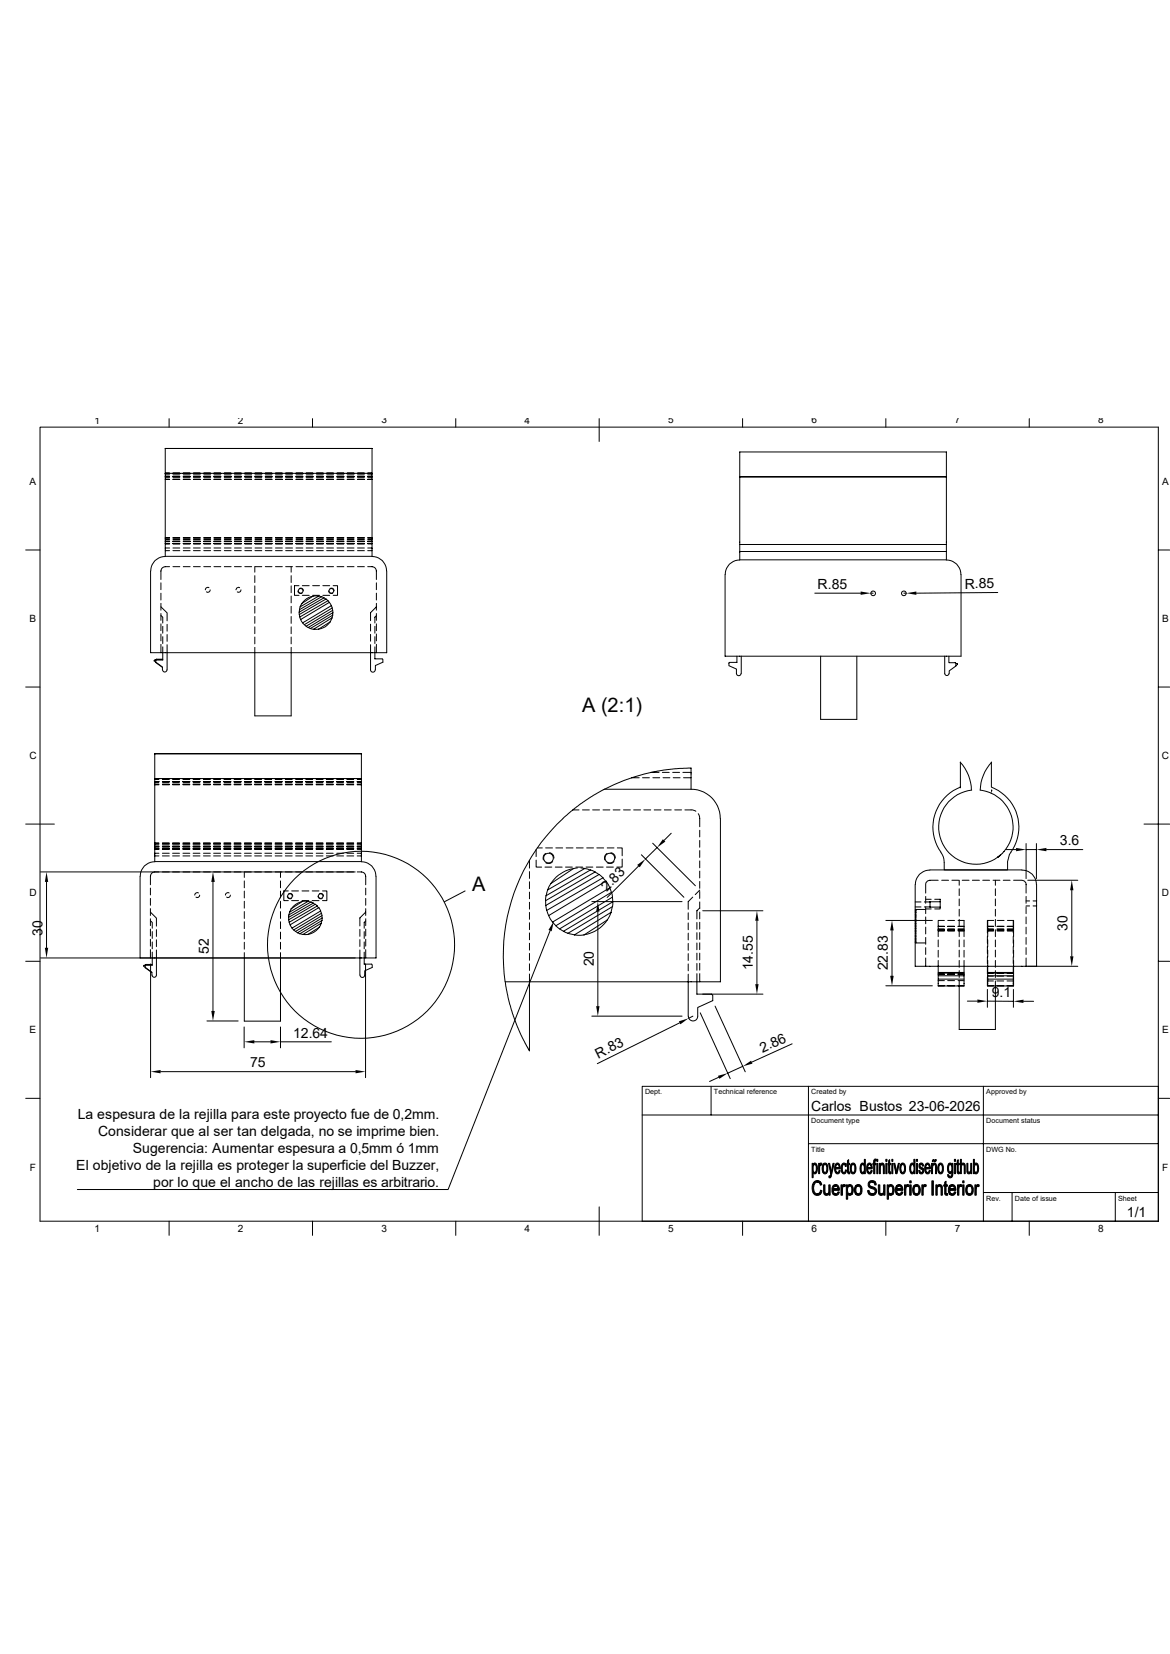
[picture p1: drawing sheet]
<svg xmlns="http://www.w3.org/2000/svg" width="297mm" height="420mm" viewBox="0 0 297 420" stroke-linecap="round" stroke-linejoin="round" font-family="sans-serif">
<g fill="none" stroke="#000" stroke-width=".25">
<path d="M10.2 108.5h283.8v201.6h-283.8zM42.9 106.3v2.2M79.3 106.3v2.2M94.4 113.9v6.3M94.5 113.9h-52.5v6.3M115.7 106.3v2.2M152.1 106.3v5.8M188.5 106.3v2.2M224.9 106.3v2.2M261.3 106.3v2.2M6.5 139.7h3.7M42 120.2v21.1h52.4v-21.1"/>
<path d="M42 138h1.1M42 136.6h1.1M42 137.5h1.1M42 137h1.1M42 120.9h1.1M42 137.4h1.1M42 139.1h1.1M42 121.7h1.1M42 120.2h52.4M42 121.3h1.1M42 120.4h1.1M42 139.8h1.1"/>
<path d="M43.9 138h1.7M43.9 136.6h1.7M43.9 137.5h1.7M43.9 137h1.7M43.9 120.9h1.7M43.9 137.4h1.7M43.9 139.1h1.7M43.9 121.7h1.7M43.9 121.3h1.7M43.9 120.4h1.7M43.9 139.8h1.7M46.5 136.6h1.8"/>
<path d="M46.5 137.5h1.8M46.5 137h1.8M46.5 120.9h1.8M46.5 137.4h1.8M46.5 139.1h1.8M46.5 121.7h1.8M46.5 121.3h1.8M46.5 120.4h1.8M46.5 139.8h1.8M48.3 138h-1.8M49.1 138h1.7M49.1 136.6h1.7"/>
<path d="M49.1 137.5h1.7M49.1 137h1.7M49.1 120.9h1.7M49.1 137.4h1.7M49.1 139.1h1.7M49.1 121.7h1.7M49.1 121.3h1.7M49.1 120.4h1.7M49.1 139.8h1.7M51.7 138h1.8M51.7 136.6h1.8M51.7 137.5h1.8"/>
<path d="M51.7 137h1.8M51.7 120.9h1.8M51.7 137.4h1.8M51.7 139.1h1.8M51.7 121.7h1.8M51.7 121.3h1.8M51.7 120.4h1.8M51.7 139.8h1.8M54.3 136.6h1.7M54.3 137.5h1.7M54.3 137h1.7M54.3 120.9h1.7"/>
<path d="M54.3 137.4h1.7M54.3 139.1h1.7M54.3 121.7h1.7M54.3 121.3h1.7M54.3 120.4h1.7M54.3 139.8h1.7M56 138h-1.7M56.9 136.6h1.8M56.9 137.5h1.8M56.9 137h1.8M56.9 120.9h1.8M56.9 137.4h1.8"/>
<path d="M56.9 139.1h1.8M56.9 121.7h1.8M56.9 121.3h1.8M56.9 120.4h1.8M56.9 139.8h1.8M58.7 138h-1.8M59.5 138h1.8M59.5 136.6h1.8M59.5 137.5h1.8M59.5 137h1.8M59.5 120.9h1.8M59.5 137.4h1.8"/>
<path d="M59.5 139.1h1.8M59.5 121.7h1.8M59.5 121.3h1.8M59.5 120.4h1.8M59.5 139.8h1.8M62.1 138h1.8M62.1 136.6h1.8M62.1 137.5h1.8M62.1 137h1.8M62.1 120.9h1.8M62.1 137.4h1.8M62.1 139.1h1.8"/>
<path d="M62.1 121.7h1.8M62.1 121.3h1.8M62.1 120.4h1.8M62.1 139.8h1.8M64.7 138h1.8M64.7 136.6h1.8M64.7 137.5h1.8M64.7 137h1.8M64.7 120.9h1.8M64.7 137.4h1.8M64.7 139.1h1.8M64.7 121.7h1.8"/>
<path d="M64.7 121.3h1.8M64.7 120.4h1.8M64.7 139.8h1.8M67.4 136.6h1.6M67.4 137.5h1.6M67.4 137h1.6M67.4 120.9h1.6M67.4 137.4h1.6M67.4 139.1h1.6M67.4 121.7h1.6M67.4 121.3h1.6M67.4 120.4h1.6"/>
<path d="M67.4 139.8h1.6M69 138h-1.6M69.9 138h1.8M69.9 136.6h1.8M69.9 137.5h1.8M69.9 137h1.8M69.9 120.9h1.8M69.9 137.4h1.8M69.9 139.1h1.8M69.9 121.7h1.8M69.9 121.3h1.8M69.9 120.4h1.8"/>
<path d="M69.9 139.8h1.8M72.5 138h1.8M72.5 136.6h1.8M72.5 137.5h1.8M72.5 137h1.8M72.5 120.9h1.8M72.5 137.4h1.8M72.5 139.1h1.8M72.5 121.7h1.8M72.5 121.3h1.8M72.5 120.4h1.8M72.5 139.8h1.8"/>
<path d="M75.1 138h1.8M75.1 136.6h1.8M75.1 137.5h1.8M75.1 137h1.8M75.1 120.9h1.8M75.1 137.4h1.8M75.1 139.1h1.8M75.1 121.7h1.8M75.1 121.3h1.8M75.1 120.4h1.8M75.1 139.8h1.8M77.7 138h1.8"/>
<path d="M77.7 136.6h1.8M77.7 137.5h1.8M77.7 137h1.8M77.7 120.9h1.8M77.7 137.4h1.8M77.7 139.1h1.8M77.7 121.7h1.8M77.7 121.3h1.8M77.7 120.4h1.8M77.7 139.8h1.8M80.3 138h1.8M80.3 136.6h1.8"/>
<path d="M80.3 137.5h1.8M80.3 137h1.8M80.3 120.9h1.8M80.3 137.4h1.8M80.3 139.1h1.8M80.3 121.7h1.8M80.3 121.3h1.8M80.3 120.4h1.8M80.3 139.8h1.8M82.9 138h1.8M82.9 136.6h1.8M82.9 137.5h1.8"/>
<path d="M82.9 137h1.8M82.9 120.9h1.8M82.9 137.4h1.8M82.9 139.1h1.8M82.9 121.7h1.8M82.9 121.3h1.8M82.9 120.4h1.8M82.9 139.8h1.8M85.6 138h1.7M85.6 136.6h1.7M85.6 137.5h1.7M85.6 137h1.7"/>
<path d="M85.6 120.9h1.7M85.6 137.4h1.7M85.6 139.1h1.7M85.6 121.7h1.7M85.6 121.3h1.7M85.6 120.4h1.7M85.6 139.8h1.7M88.1 138h1.8M88.1 136.6h1.8M88.1 137.5h1.8M88.1 137h1.8M88.1 120.9h1.8"/>
<path d="M88.1 137.4h1.8M88.1 139.1h1.8M88.1 121.7h1.8M88.1 121.3h1.8M88.1 120.4h1.8M88.1 139.8h1.8M90.8 138h1.7M90.8 136.6h1.7M90.8 137.5h1.7M90.8 137h1.7M90.8 120.9h1.7M90.8 137.4h1.7"/>
<path d="M90.8 139.1h1.7M90.8 121.7h1.7M90.8 121.3h1.7M90.8 120.4h1.7M90.8 139.8h1.7M93.3 138h1.1zM93.3 138h1.1M93.3 136.6h1.1M93.3 137.5h1.1M93.3 137h1.1M93.3 120.9h1.1M93.3 137.4h1.1"/>
<path d="M93.3 139.1h1.1M93.3 121.7h1.1M93.3 121.3h1.1M93.3 120.4h1.1M93.3 139.8h1.1M187.8 121.1v17.2M187.8 121.1v-6.3h52.4v6.3M187.8 121.1h52.4M240.2 121.1v21.1h-52.4v-2.2M240.2 138.3h-52.4v1.7h52.4M294 139.7h2.9M38.2 145v20.7h60v-20.7"/>
<path d="M40.9 148v1.7M40.9 150.6v1.8M40.9 153.2v1.7M40.9 155.8v1.7M40.9 158.4v1.7M40.9 154.1l1.5 1.5v2M40.9 156.3l.4 .4v1.5M41.3 159v1.8M42 141.3a3.6 3.6 0 0 0-3.7 3.7M42.4 158.5v1.8M43.1 143.9h-1.1a1.14 1.14 0 0 0-1.1 1.1v2.2M43.9 143.9h1.7"/>
<path d="M46.5 143.9h1.8M49.1 143.9h1.7M51.7 143.9h1.8M53 149.2l-.6 .1-.3 .5M53.3 149.8l-.3 .5h-.6M54.3 143.9h1.7M56.9 143.9h1.8M59.5 143.9h1.8M60.8 149.2l-.6 .1-.3 .5M61.2 149.8l-.4 .5h-.6M62.1 143.9h1.8M64.7 143.9v1.4"/>
<path d="M64.7 146.2v1.7M64.7 148.8v1.7M64.7 151.3v1.8M64.7 154v1.7M64.7 156.5v1.8M64.7 159.2v1.7M64.7 143.9h1.8M67.4 143.9h1.6M69.9 143.9h1.8M72.5 143.9h1.8M73.9 143.9v1.4M73.9 146.2v1.7"/>
<path d="M73.9 148.8v1.7M73.9 151.3v1.8M73.9 154v1.7M73.9 156.5v1.8M73.9 159.2v1.7M75.1 143.9h1.8M75.6 150v.1a.68 .68 0 0 0 1.1 .5M75.9 148.7h-1.1v2.5h1.1M75.9 155.5l.1 .6M76 156l.1 .7M76 149.4a.66 .66 0 0 1 1 .6M76.1 156.7l.2 .7"/>
<path d="M76.2 154.1l-.2 .7M76.6 153.2l-.4 .9M76.8 151.2h1.7M76.8 148.7h1.7M76.8 158.2l.5 .4M77.7 143.9h1.8M77.7 159l.5 .3M78.2 159.3l.6 .3M78.8 159.6l.8 .2M79.4 151.2h1.7M79.4 148.7h1.7M79.5 151.3h1.4"/>
<path d="M79.5 151.3l-2.9 1.9M79.5 151.4l-1.6 .6-1.3 1.3M80.3 143.9h1.8M80.9 151.3l-4.7 2.8M80.9 151.3l.8 .3M82 151.2h1.7M82 148.7h1.7M82.3 151.8l-.6-.3-5.7 3.3M82.3 151.8l-6.4 3.6 .1-.6M82.3 151.8l.5 .3M82.8 152.1l-6.8 3.9M82.8 152.1l.5 .4-7.2 4.2"/>
<path d="M82.9 143.9h1.8M83.3 152.6l.3 .4M83.4 150v.1a.68 .68 0 0 0 1.1 .5M83.8 149.4a.7 .7 0 0 1 1 .6M83.8 157.9l.5-1-4.7 2.9h1.3M83.8 157.9l-2.9 1.9M83.8 157.9l-.4 .5a3.8 3.8 0 0 1-2.5 1.4M84.1 153.8l-7.3 4.4-.5-.9M84.1 153.8l-.5-.8-7.3 4.3M84.1 153.8l.2 .6M84.3 154.4l-7 4.2M84.3 154.4l.2 .6-6.8 4-.4-.4"/>
<path d="M84.5 156.2l-5.7 3.4M84.5 156.2l-.2 .7M84.5 155v.6M84.5 155.6l-6.3 3.7M84.5 155.6v.6M84.6 148.7h1.1v2.5h-1.1M85.6 143.9h1.7M88.1 143.9h1.8M90.8 143.9h1.7M93.3 143.9h1.1a1.14 1.14 0 0 1 1.1 1.1v2.2M94.1 158.5v1.7M94.4 141.3a3.6 3.6 0 0 1 3.7 3.7"/>
<path d="M95.2 159v1.8M95.5 154.1l-1.4 1.5v2M95.5 148v1.7M95.5 150.6v1.8M95.5 153.2v1.7M95.5 155.8v1.7M95.5 158.4v1.7M95.5 156.3l-.3 .4v1.5M187.8 142.2a3.6 3.6 0 0 0-3.7 3.7M206.8 150.6h11.7M221.1 150.6h.6M229.4 150.6h.7"/>
<path d="M240.2 142.2a3.7 3.7 0 0 1 3.8 3.7v20.7h-59.9v-20.7M253.3 150.5l-20.7 .1M6.5 174.5h3.7M40.9 161v1.7M40.9 163.6v2.1M41.3 167.4l-1.8 .1v.7l1.7 1.3M41.3 161.7v1.7M42.4 163.7v6.4a.57 .57 0 0 1-.6 .5 .57 .57 0 0 1-.6-.5v-.7l-2.1-1.6 .2-.2h2v-3.3M42.4 161.1v1.8M64.7 164.4v17.4h9.2v-17.4M64.7 161.8v1.7M73.9 161.8v1.7"/>
<path d="M94.1 163.7v6.4a.59 .59 0 0 0 .6 .6 .59 .59 0 0 0 .5-.6M94.1 161.1v1.7M95.2 164.3v3h1.8l.2 .2v.6l-1.9 .9v1.1M95.2 161.7v1.7M95.5 161v1.7M95.5 163.6v2.1M187.1 166.6v1.6h-1.9l-.2 .2v.6l1.9 .9v1.1a.59 .59 0 0 0 .6 .6 .59 .59 0 0 0 .6-.6M188.2 166.6v4.4M208.3 166.6v16.1h9.2v-16.1M239.8 166.6v4.4a.55 .55 0 0 0 .6 .5 .55 .55 0 0 0 .5-.5M240.9 166.6v1.7l1.8 .1v.7l-1.7 1.2v.7M242.7 168.5l.4 .2-.4 .3"/>
<path d="M294 174.5h2.9M39.3 197.7v21.1h52.4v-21.1M39.3 198.5h1M39.3 199.3h1M39.3 197.7h52.4M39.3 198.8h1M39.3 197.9h1M39.3 199.2h1M41.2 198.5h1.8M41.2 199.3h1.8M41.2 198.8h1.8M41.2 197.9h1.8"/>
<path d="M41.2 199.2h1.8M43.8 198.5h1.8M43.8 199.3h1.8M43.8 198.8h1.8M43.8 197.9h1.8M43.8 199.2h1.8M46.4 198.5h1.8M46.4 199.3h1.8M46.4 198.8h1.8M46.4 197.9h1.8M46.4 199.2h1.8M49 198.5h1.8"/>
<path d="M49 199.3h1.8M49 198.8h1.8M49 197.9h1.8M49 199.2h1.8M51.6 198.5h1.8M51.6 199.3h1.8M51.6 198.8h1.8M51.6 197.9h1.8M51.6 199.2h1.8M54.2 198.5h1.8M54.2 199.3h1.8M54.2 198.8h1.8"/>
<path d="M54.2 197.9h1.8M54.2 199.2h1.8M56.9 198.5h1.7M56.9 199.3h1.7M56.9 198.8h1.7M56.9 197.9h1.7M56.9 199.2h1.7M59.4 198.5h1.8M59.4 199.3h1.8M59.4 198.8h1.8M59.4 197.9h1.8M59.4 199.2h1.8"/>
<path d="M62.1 198.5h1.7M62.1 199.3h1.7M62.1 198.8h1.7M62.1 197.9h1.7M62.1 199.2h1.7M64.6 198.5h1.8M64.6 199.3h1.8M64.6 198.8h1.8M64.6 197.9h1.8M64.6 199.2h1.8M67.2 198.5h1.8M67.2 199.3h1.8"/>
<path d="M67.2 198.8h1.8M67.2 197.9h1.8M67.2 199.2h1.8M69.8 198.5h1.8M69.8 199.3h1.8M69.8 198.8h1.8M69.8 197.9h1.8M69.8 199.2h1.8M72.4 198.5h1.8M72.4 199.3h1.8M72.4 198.8h1.8M72.4 197.9h1.8"/>
<path d="M72.4 199.2h1.8M75.1 198.5h1.7M75.1 199.3h1.7M75.1 198.8h1.7M75.1 197.9h1.7M75.1 199.2h1.7M77.6 198.5h1.8M77.6 199.3h1.8M77.6 198.8h1.8M77.6 197.9h1.8M77.6 199.2h1.8M80.3 198.5h1.7"/>
<path d="M80.3 199.3h1.7M80.3 198.8h1.7M80.3 197.9h1.7M80.3 199.2h1.7M82.8 198.5h1.8M82.8 199.3h1.8M82.8 198.8h1.8M82.8 197.9h1.8M82.8 199.2h1.8M85.5 198.5h1.7M85.5 199.3h1.7M85.5 198.8h1.7"/>
<path d="M85.5 197.9h1.7M85.5 199.2h1.7M88.1 198.5h1.7M88.1 199.3h1.7M88.1 198.8h1.7M88.1 197.9h1.7M88.1 199.2h1.7M90.7 198.5h1M90.7 199.3h1M90.7 198.8h1M90.7 197.9h1M90.7 199.2h1"/>
<path d="M91.7 191.4v6.3M91.8 191.4h-52.5v6.3M160.3 197.5h2M163.1 197.5h1.7M165.2 196.1h2.1M165.7 197.5h1.8M168.1 196.1h1.8M168.3 197.5h1.8M170.8 196.1h1.7M170.9 197.5h1.7M173.4 196.1h2M173.5 197.5h1.9"/>
<path d="M243.8 193.5a10.6 10.6 0 0 1 2.8 7.1M243.8 199.8v.2M243.8 193.5v6.3M243.8 199.9a10.9 10.9 0 0 0-4.9 16.5M251.7 199.9a10.9 10.9 0 0 1 4.9 16.5M251.7 193.5v6.3M251.7 193.5a11.1 11.1 0 0 0-2.9 7.1M6.5 209.3h7.3M39.3 215.6h1M39.3 214.1h1M39.3 215.1h1M39.3 214.5h1"/>
<path d="M39.3 215h1M39.3 214.9h1M39.3 216.7h1M39.3 217.3h1M39.3 218.8a3.6 3.6 0 0 0-3.7 3.7M41.2 215.6h1.8M41.2 214.1h1.8M41.2 215.1h1.8M41.2 214.5h1.8M41.2 215h1.8M41.2 214.9h1.8M41.2 216.7h1.8"/>
<path d="M41.2 217.3h1.8M43.8 215.6h1.8M43.8 214.1h1.8M43.8 215.1h1.8M43.8 214.5h1.8M43.8 215h1.8M43.8 214.9h1.8M43.8 216.7h1.8M43.8 217.3h1.8M46.4 215.6h1.8M46.4 214.1h1.8M46.4 215.1h1.8"/>
<path d="M46.4 214.5h1.8M46.4 215h1.8M46.4 214.9h1.8M46.4 216.7h1.8M46.4 217.3h1.8M49 215.6h1.8M49 214.1h1.8M49 215.1h1.8M49 214.5h1.8M49 215h1.8M49 214.9h1.8M49 216.7h1.8"/>
<path d="M49 217.3h1.8M51.6 215.6h1.8M51.6 214.1h1.8M51.6 215.1h1.8M51.6 214.5h1.8M51.6 215h1.8M51.6 214.9h1.8M51.6 216.7h1.8M51.6 217.3h1.8M54.2 215.6h1.8M54.2 214.1h1.8M54.2 215.1h1.8"/>
<path d="M54.2 214.5h1.8M54.2 215h1.8M54.2 214.9h1.8M54.2 216.7h1.8M54.2 217.3h1.8M56.9 215.6h1.7M56.9 214.1h1.7M56.9 215.1h1.7M56.9 214.5h1.7M56.9 215h1.7M56.9 214.9h1.7M56.9 216.7h1.7"/>
<path d="M56.9 217.3h1.7M59.4 215.6h1.8M59.4 214.1h1.8M59.4 215.1h1.8M59.4 214.5h1.8M59.4 215h1.8M59.4 214.9h1.8M59.4 216.7h1.8M59.4 217.3h1.8M62.1 215.6h1.7M62.1 214.1h1.7M62.1 215.1h1.7"/>
<path d="M62.1 214.5h1.7M62.1 215h1.7M62.1 214.9h1.7M62.1 216.7h1.7M62.1 217.3h1.7M64.6 215.6h1.8M64.6 214.1h1.8M64.6 215.1h1.8M64.6 214.5h1.8M64.6 215h1.8M64.6 214.9h1.8M64.6 216.7h1.8"/>
<path d="M64.6 217.3h1.8M67.2 215.6h1.8M67.2 214.1h1.8M67.2 215.1h1.8M67.2 214.5h1.8M67.2 215h1.8M67.2 214.9h1.8M67.2 216.7h1.8M67.2 217.3h1.8M69.8 215.6h1.8M69.8 214.1h1.8M69.8 215.1h1.8"/>
<path d="M69.8 214.5h1.8M69.8 215h1.8M69.8 214.9h1.8M69.8 216.7h1.8M69.8 217.3h1.8M72.4 215.6h1.8M72.4 214.1h1.8M72.4 215.1h1.8M72.4 214.5h1.8M72.4 215h1.8M72.4 214.9h1.8M72.4 216.7h1.8"/>
<path d="M72.4 217.3h1.8M75.1 215.6h1.7M75.1 214.1h1.7M75.1 215.1h1.7M75.1 214.5h1.7M75.1 215h1.7M75.1 214.9h1.7M75.1 216.7h1.7M75.1 217.3h1.7M77.6 215.6h1.8M77.6 214.1h1.8M77.6 215.1h1.8"/>
<path d="M77.6 214.5h1.8M77.6 215h1.8M77.6 214.9h1.8M77.6 216.7h1.8M77.6 217.3h1.8M80.3 215.6h1.7M80.3 214.1h1.7M80.3 215.1h1.7M80.3 214.5h1.7M80.3 215h1.7M80.3 214.9h1.7M80.3 216.7h1.7"/>
<path d="M80.3 217.3h1.7M82.8 215.6h1.8M82.8 214.1h1.8M82.8 215.1h1.8M82.8 214.5h1.8M82.8 215h1.8M82.8 214.9h1.8M82.8 216.7h1.8M82.8 217.3h1.8M85.5 215.6h1.7M85.5 214.1h1.7M85.5 215.1h1.7"/>
<path d="M85.5 214.5h1.7M85.5 215h1.7M85.5 214.9h1.7M85.5 216.7h1.7M85.5 217.3h1.7M88.1 215.6h1.7M88.1 214.1h1.7M88.1 215.1h1.7M88.1 214.5h1.7M88.1 215h1.7M88.1 214.9h1.7M88.1 216.7h1.7"/>
<path d="M88.1 217.3h1.7M90.7 215.6h1zM90.7 215.6h1M90.7 214.1h1M90.7 215.1h1M90.7 214.5h1M90.7 215h1M90.7 214.9h1M90.7 216.7h1M90.7 217.3h1M91.7 218.8a3.7 3.7 0 0 1 3.8 3.7v20.7h-85.2M134.4 218.4v2"/>
<path d="M136.1 218.4v1.8h1.4M136.1 215.7v1.8M136.4 215.3h1.3M138.5 215.3h1.8M138.6 216.7a1.33 1.33 0 0 0-.6 1.7M139.5 216.5a1.32 1.32 0 0 1 1.1 1.4M140.3 218.8a1.31 1.31 0 0 1-1.7 .3M141.1 215.3h1.7M143.7 215.3h1.8M145.4 205.7h1.6M146.3 215.3h1.7M147.9 205.7h1.7"/>
<path d="M148.9 215.3h1.8M150.5 205.7h1.7M151.5 215.3h1.7M153.1 205.7h1.7M153.5 200.4h21.9M153.5 200.4l-4.9 2.8-4.9 3.9a47.6 47.6 0 0 0-15.5 42.2M153.5 200.4a49 49 0 0 1 13.5-4.6l4.4-.6 4-.2v5.4M154.1 216.7a1.33 1.33 0 0 0-.6 1.7M154.1 215.3h1.8M155.1 216.5a1.32 1.32 0 0 1 1.1 1.4M155.7 205.7h1.7M155.9 218.8a1.31 1.31 0 0 1-1.8 .3"/>
<path d="M156.7 215.3h1.2v2M157.9 218.1v2.1h-1.3M158.3 205.7h1.7M160.9 205.7h1.7M162.1 219.9l-8 8M162.8 217l10.8 10.8M163.4 205.7h1.8M165.7 214.1l10.8 10.8M166.1 205.7h1.7M166.8 215.2l-2.9 2.9M168.7 205.7h1.7M170.4 211.6l-1.8 1.8"/>
<path d="M171.3 205.7h1.7M173.9 205.7a4 4 0 0 1 2.6 .2l.2 .1M175.4 200.4a7.4 7.4 0 0 1 7.4 7.4M177.2 206.6l.4 .8v2.5M177.6 210.8v1.7M177.6 213.4v1.7M177.6 216v1.7M177.6 218.6v1.7M182.9 207.8v41.5h-54.6l.6 3.9 1.2 4.3 2.1 5.2 2.2 4.1v-19.5M238.8 216.5l.8 1.6 .1 2.8h16.1v-2.1M246.7 200.6a9.4 9.4 0 0 0-7.8 12.8 9.4 9.4 0 0 0 14.3 4.3M248.8 200.6l2.8 .8"/>
<path d="M251.6 201.3l.1 .1M251.6 201.4a9.4 9.4 0 0 1 3.2 14.8M251.7 200.6v.3l.1-.3M253.2 217.7h.1M253.9 217.1l-.7 .6M254 217.1l-.7 .6M254.9 216.2l-1.6 1.5M254.9 216.2h.1M255.4 215.7h2.5M256.6 216.5l-.4 .5-.4 1.8M260.5 214.2v8.9M260.5 215.7h2.6"/>
<path d="M263.1 214.2v8.9M265.6 215.7h9.3M290.4 209.3h6.5M10.3 221.4h79.9M11.8 223.9v16.8M35.6 222.5v20.7h3.7M38.2 225.5v1.7M38.2 228.1v1.8M38.2 230.7v1.8M38.2 233.3v1.7M38.2 235.9v1.8M38.2 238.5v1.7"/>
<path d="M38.2 231.6l1.5 1.5v2.1M38.2 233.8l.5 .4v1.5M38.7 236.6v1.7M38.7 239.2v1.7M39.3 221.4a1.14 1.14 0 0 0-1.1 1.1v2.2M39.7 236.1v1.7M39.7 238.6v1.8M50.4 226.7l-.7 .1-.3 .5M50.7 227.3l-.3 .5h-.7M54.1 223.9v32.8M58.2 226.7l-.7 .1-.3 .5M58.5 227.3l-.3 .5h-.7"/>
<path d="M62 221.4v1.4M62 223.7v1.7M62 226.3v1.7M62 228.9v1.7M62 231.5v1.7M62 234.1v1.7M62 236.7v1.7M62 239.3v1.7M71.2 221.4v1.4M71.2 223.7v1.7M71.2 226.3v1.7M71.2 228.9v1.7"/>
<path d="M71.2 231.5v1.7M71.2 234.1v1.7M71.2 236.7v1.7M71.2 239.3v1.7M72.9 227.5l.4 .6h.7M73.2 226.2h-1.1v2.5h1.1M73.3 233v.6M73.3 233.6l.1 .6M73.3 226.9a.7 .7 0 0 1 1 .6M73.3 232.3l5.7-3.3 .5 .3-6.3 3.7zM73.4 234.2l.3 .7M73.5 231.6l-.1 .7"/>
<path d="M73.7 234.8l7.2-4.3 .5 .8-7.3 4.4zM73.9 230.8l2.9-1.9h1.4l-4.7 2.7zM74 228.7h1.8M74 226.2h1.8M74.2 235.7l.3 .4M74.5 236.1l7.1-4.2 .1 .6-6.7 4zM75.1 236.5l.4 .3M75.5 236.9l6.3-3.8-.1 .6-5.6 3.4zM76.1 237.1l.8 .2M76.7 228.7h1.7M76.7 226.2h1.7M76.8 228.9l-1.6 .7-1.2 1.2"/>
<path d="M76.9 237.3l4.7-2.9-.5 1-3 1.9M76.9 237.3h1.2M78.2 228.9l.8 .2M79.2 228.7h1.8M79.2 226.2h1.8M79.5 229.4l.5 .3M80.5 230.1l.4 .4M80.6 230l-.5-.4-6.8 4M80.6 230l-7.2 4.2M80.7 227.5l.4 .6h.7M81.1 235.4l-1.3 1.2-1.7 .7M81.1 226.9a.7 .7 0 0 1 1 .6"/>
<path d="M81.4 231.4l.2 .5M81.7 233.7l-.2 .7M81.7 232.5v.6M81.9 226.2h1.1v2.5h-1.1M90.7 221.4h1a1.14 1.14 0 0 1 1.1 1.1v2.2M91.4 236v1.7M91.4 238.6v1.7M92.5 236.6v1.7M92.5 239.2v1.7M92.8 231.6l-1.4 1.5v2M92.8 225.5v1.7M92.8 228.1v1.8"/>
<path d="M92.8 230.7v1.8M92.8 233.3v1.7M92.8 235.9v1.8M92.8 238.5v1.7M92.8 233.8l-.3 .4v1.5M118.1 226.2l-5.3 2.8M134.4 221.3v1.8M134.4 223.9v1.7M134.4 226.5v1.7M134.4 229.1v1.7M134.4 231.7v1.7M134.4 234.3v1.8"/>
<path d="M134.4 236.9v1.7M134.4 239.5v1.8M138.3 220.2h1.8M138.5 228.7l.1 1.2M138.6 229.9l13.5-7.9 1 .9-14.3 8.3M138.6 229.9l.2 1.3M138.6 227.5l11.3-6.6 1.2 .5-12.6 7.3zM138.8 231.2l.5 1.3M139 226l-.4 1.5M139.7 236.3l-26 65.7h-94.1M139.8 224.4l-.8 1.6M140.3 234.1l.8 .9"/>
<path d="M141 220.2h1.7M141.1 235.1l14.1-8.5 .3 1.2-13.5 8.1zM142.1 235.8l.9 .7M143.6 220.2h1.7M144.2 236.9l1.6 .5M145.6 220.5l-5.8 3.9M145.6 220.6a8.8 8.8 0 0 0-5.8 3.8M145.8 237.4l9.4-5.8-1 2-5.9 3.8zM146.2 220.2h1.7M146.6 220.4l-1 .1M147.4 220.4l1.1 .1M148.4 220.6l1.5 .3"/>
<path d="M148.5 220.5l-9.5 5.5M148.8 220.2h1.7M150.2 228.9h22.9M151 221.4l1.1 .7M151.4 220.2h1.7M151.8 231.5v24M153 222.9l.8 .9M154 220.2h1.7M154.1 233.6a8.7 8.7 0 0 1-5.8 3.8M154.8 225.4l.4 1.2M154.8 225.4l-14.5 8.7-1-1.6M154.8 225.4l-1-1.7-14.5 8.8"/>
<path d="M155.4 230.2l-.3 1.4M155.4 227.8l.1 1.2M155.6 229l-.1 1.2-11.3 6.8-1.2-.5M155.6 229l-12.6 7.5M174.7 231.8v1.7M174.7 234.4v1.7M174.7 236.9v1.8M174.7 239.6v1.7M175.9 227.8l-1.2 1.1v2M176.9 234.2v1.8M176.9 236.8v1.7M176.9 239.4v1.8"/>
<path d="M177.6 230.5l-.7 .8v2M177.6 226l-1.1 1.2M177.6 221.2v1.7M177.6 223.8v1.8M177.6 226.4v1.7M177.6 229v1.7M177.6 231.6v1.7M177.6 234.2v1.7M177.6 236.8v1.7M177.6 239.4v1.7M178.4 231.3h15.3M192.2 233.8v16.1"/>
<path d="M224.9 233.7h11.8M226.4 236.3v11.5M232.3 229h1.5M232.3 230.3h1.5M232.3 234.6h.2v.6h-.2M232.3 231l.2 .1M232.3 231.4h.2v.3M232.3 235.8h.2v.7h-.2M232.3 233.4h.2v.6h-.2M232.3 232.2h.2v.4M232.3 237.5h.2v1.9M232.3 239h.2"/>
<path d="M232.3 238.6h.2M232.3 234.4h.2M232.3 231.1h.2M232.3 235.1h.2M232.3 235.7h.2M232.3 231.7h.2M232.3 239.2h.2M232.3 238.3h.2M232.3 237.8h.2M232.3 232.9h.2M232.3 236.3h.2M232.3 236.9h.2"/>
<path d="M232.3 232.6h.2M232.3 239.4h.2M232.5 230.9h2.5M232.5 236.5v1M232.5 232.6v.8M232.5 230.9v.1M232.5 231.1v.3M232.5 231.7v.5M232.5 234v.6M232.5 235.2v.6M232.5 239.4h2.5M233.4 222l1-.7 1.7-.4h23.3a3.7 3.7 0 0 1 3.7 3.7v20.8h-30.8l.1-20.8a3.7 3.7 0 0 1 1-2.6z"/>
<path d="M234.7 229h1.4M234.7 230.3h4M235 227.6v1.8M235 230.3v1.7M235 232.8v1.8M235 235.4v1.8M235 238v1.8M235 228.3h1.4M235 230.8h1.4M237.3 228.3h1.4v2.5h-1.4M238.2 223.5h-2.1a1.08 1.08 0 0 0-1.1 1.1v2.2M238.2 236.3h1.5"/>
<path d="M238.2 236h1.5M238.2 235.2h1.5M238.2 236v1.8M238.2 238.7v1.7M238.2 235.9h1.5M238.7 229h-2.6v1.3M239.1 223.5h1.7M239.7 233.7h-1.5v2.3M240.6 233.7h1.7M240.6 236.3h1.7M240.6 236h1.7M240.6 235.2h1.7"/>
<path d="M240.6 235.9h1.7M241.6 223.5h1.8M243.2 233.7h1.5v2.6M243.2 236.3h1.5M243.2 236h1.5M243.2 235.2h1.5M243.2 235.9h1.5M243.5 223.5v1.3M243.5 225.7v1.7M243.5 228.3v1.7M243.5 230.9v1.7M243.5 233.5v1.7"/>
<path d="M243.5 236.1v1.7M243.5 238.7v1.7M244.3 223.5h1.7M244.7 236.3v1.5M244.7 238.7v1.7M246.8 223.5h1.8M249.5 223.5h1.7M250.7 236.3h1.6M250.7 235.9h1.5M250.7 235.2h1.5M250.7 235.2v1.7M250.7 237.7v1.8"/>
<path d="M250.7 233.7v4.1M250.7 233.7v1.5M250.7 233.7h1.6M250.7 238.7v1.7M250.7 236h1.6M250.7 235.2h1.6M252.1 223.5h1.7M252.7 223.5v1.3M252.7 225.7v1.7M252.7 228.3v1.7M252.7 230.9v1.7M252.7 233.5v1.7"/>
<path d="M252.7 236.1v1.7M252.7 238.7v1.7M253.1 236.3h1.8M253.1 235.9h1.7M253.1 235.2h1.7M253.2 233.7h1.7M253.2 236h1.7M253.2 235.2h1.7M254.7 223.5h1.7M255.7 236.3h1.5M255.7 235.9h1.5M255.7 235.2h1.5"/>
<path d="M255.7 233.7h1.6v2.3M255.7 236h1.6M255.7 235.2h1.6M257.2 233.7v3.2M257.2 237.7v1.8M257.3 236v.3h-1.6M257.3 223.5h2.1a1.08 1.08 0 0 1 1.1 1.1v2.2M257.3 236.3v1.5M257.3 238.7v1.7M260.5 228.8h.9M260.5 230h.9M260.5 227.6v1.8"/>
<path d="M260.5 230.3v1.7M260.5 232.8v1.8M260.5 235.4v1.8M260.5 238v1.8M260.9 223.5h12.7M262.3 228.8h.8M262.3 230h.8M272.1 226.1v16.7M6.5 244.1h3.7M38.2 241.1v2.1M38.2 244.8v28.8M38.7 244.9l-1.8 .1v.7l1.7 1.3"/>
<path d="M39.7 241.2v6.4a.57 .57 0 0 1-.6 .6 .57 .57 0 0 1-.5-.6v-.7l-2.2-1.6 .2-.2h2.1v-3.3M52.5 259.2h8M62 241.9v17.4h9.2v-17.4M91.4 241.2v6.4M92.5 241.8v3h1.8l.2 .2v.7l-1.9 .8v1.1a.59 .59 0 0 1-.6 .6 .59 .59 0 0 1-.6-.6M92.8 244.8v28.8M92.8 241.1v2.1M134.4 242.1v1.7M134.4 244.7v1.7M150.2 258h22.9M172.6 259.7l-21 10.4M174.7 242.1v1.8"/>
<path d="M174.7 244.8v1.7M174.7 247.4v10.7M175.9 258l-1.1 .6M176.9 242v1.8M176.9 244.6v1.8M176.9 247.2v5.2h16.8M177.6 242v1.8M177.6 244.6v1.7M177.6 247.2v2.1M177.8 257.2l7.6 16.7M180.6 252.4l.3 .3v1.4l-3.8 1.7v2.3a1.19 1.19 0 0 1-1.2 1.1 1.19 1.19 0 0 1-1.1-1.1M181.5 255.5l7.7 16.7"/>
<path d="M224.9 250.3h11.8M235 240.6v1.8M235 243.2v2.2M238.2 246.9h6.5v.2h-6.5zM238.2 247.8v.8h6.5M238.2 241.3v1.7M238.2 243.9v3M238.2 249h1.5M238.2 250.3h1.5M238.2 247.4h1.5M238.2 247.2h1.5M238.2 247.1v.7h6.5"/>
<path d="M240.6 250.3h1.7M240.6 247.4h1.7M240.6 247.2h1.7M240.6 249h1.7M243.2 250.3h1.5M243.2 247.4h1.5M243.2 247.2h1.5M243.2 249h1.5M243.5 249.1v12.3h9.2v-12.3M243.5 241.3v1.7M243.5 243.9v1.7M243.5 246.5v1.7"/>
<path d="M244.7 247.1v3.3h-6.5v-1.8M244.7 241.3v1.7M244.7 243.9v3M245.6 254.2h2.5M250.7 248.1v2.2h1.5M250.7 249.1h1.5M250.7 240.3v1.8M250.7 243v1.6M250.7 245.5v1.8M250.7 247.1h1.5M250.7 247.9h1.5M250.7 247h1.5"/>
<path d="M250.7 251.2v4.6M250.7 254.2l6.6 .1M250.7 246.9h6.6v.2h-6.6zM250.7 247.1v3.3h6.6v-1.8h-6.6M250.7 247.8h6.6v.8M250.7 241.3v1.7M250.7 243.9v3M252.7 241.3v1.7M252.7 243.9v1.7M252.7 246.5v1.7M253.1 250.3h1.7M253.1 249.1h1.7"/>
<path d="M253.1 247.1h1.7M253.1 247.9h1.7M253.1 247h1.7M255.7 249.1h1.5M255.7 247.1h1.5M255.7 247.9h1.5M255.7 247h1.5M257.2 248.1v2.2h-1.5M257.2 240.3v1.8M257.2 243v1.6M257.2 245.5v1.8M257.3 251.2v4.6"/>
<path d="M257.3 241.3v1.7M257.3 243.9v3M257.3 247.1v.7M259.8 254.3h2.6M260.5 240.6v1.8M260.5 243.2v2.2M260.9 245.4h12.7M294 244.1h2.9M6.5 278.9h3.7M40.8 272.1h49.5M62 260.8v5.3M64.6 264.5h4.1"/>
<path d="M71.2 260.8v5.3M71.2 264.5h12.9M180.5 275.8v7.3M182.4 273.6l-2.3 1M188.6 270.8l-3.9 1.7M201.1 265l-10.3 4.7M205.2 275.8v34.3M249.6 275.8v34.3M294 275.8h-131v34.3M294 278.9h2.9M163 283.1h131M205.2 290.4h88.8"/>
<path d="M42.9 310.1v3.6M79.3 310.1v3.6M115.7 310.1v3.6M152.1 306.5v7.2M188.5 310.1v3.6M224.9 310.1v3.6M249.6 302.8h44.4M256.9 302.8v7.3M261.3 310.1v3.6M283.1 302.8v7.3"/>
<circle cx="76.3" cy="150" r=".59"/>
<circle cx="84.1" cy="150" r=".59"/>
<circle cx="221.7" cy="150.7" r=".59"/>
<circle cx="229.4" cy="150.7" r=".59"/>
<circle cx="139.2" cy="217.9" r="1.22"/>
<circle cx="154.8" cy="217.9" r="1.22"/>
<circle cx="73.6" cy="227.5" r=".59"/>
<circle cx="81.4" cy="227.5" r=".59"/>
<circle cx="91.7" cy="239.9" r="23.7"/>
</g>
<g fill="#000" stroke="#000" stroke-width=".25">
<path d="M206.4 295.7h.4z" fill-rule="evenodd"/>
<path d="M206.2 295.4h.2v.3h.3l-.3 .8a1 1 0 0 0 .4 1.2h.5h-.9v1.3h-.2z" fill-rule="evenodd"/>
<path d="M206.5 295.5a.72 .72 0 0 1 .8 .1 .72 .72 0 0 1 .2 .9l-.2 1.2h-.5a1.54 1.54 0 0 0 0-2h-.4z" fill-rule="evenodd"/>
<path d="M206.4 297.7h.9a.46 .46 0 0 1-.4 .4 .46 .46 0 0 1-.5-.4z" fill-rule="evenodd"/>
<path d="M206.5 300.2l.5-.3a1.09 1.09 0 0 1 1.3 .3h-.8a1.65 1.65 0 0 0-.8 2.4l.4 .5 1.1 .1a1.26 1.26 0 0 1-1.4 .1 1.26 1.26 0 0 1-.6-1.3v-1z" fill-rule="evenodd"/>
<path d="M207.8 295.4h.3v.4h.3l-.3 .6v1.6h-.3z" fill-rule="evenodd"/>
<path d="M208.2 295.4h.4v.5l-.5-.1z" fill-rule="evenodd"/>
<path d="M208.9 295.7h.5a1.43 1.43 0 0 0 0 2l-.6-.1-.1-1.1z" fill-rule="evenodd"/>
<path d="M209 295.5a.77 .77 0 0 1 1 .1 .77 .77 0 0 1 .1 .9v.8a.64 .64 0 0 1-.4 .7 .64 .64 0 0 1-.8-.3h.5a1.34 1.34 0 0 0 0-2h-.5z" fill-rule="evenodd"/>
<path d="M210.4 298.6l.6 .1-.1 .3h-.5z" fill-rule="evenodd"/>
<path d="M210.3 295.4h.3l.4 2-.1 .6z" fill-rule="evenodd"/>
<path d="M211.5 295.4h.3l-.8 3.2-.4 .1 .3-.4z" fill-rule="evenodd"/>
<path d="M212 295.7h.6l-.3 .3-.1 .5h1.1v.3h-1.2l.2 .7 .3 .2h-.5l-.1-.2-.1-1.2z" fill-rule="evenodd"/>
<path d="M212.2 295.5a.68 .68 0 0 1 .8 0 .68 .68 0 0 1 .3 .7v.3h-1.1h.8l-.1-.6-.8-.2z" fill-rule="evenodd"/>
<path d="M212.1 297.7h.6l.3-.5h.3a.65 .65 0 0 1-.4 .8 .65 .65 0 0 1-.8-.3z" fill-rule="evenodd"/>
<path d="M213.9 295.5a.5 .5 0 0 1 .8 .2h-.5a1.43 1.43 0 0 0 0 2h-.5l-.1-.4v-1.2z" fill-rule="evenodd"/>
<path d="M213.7 297.7h.7l.2-.6h.3a.67 .67 0 0 1-.2 .8 .67 .67 0 0 1-.8 0z" fill-rule="evenodd"/>
<path d="M214.2 295.7h.5l.1 .5h-.2z" fill-rule="evenodd"/>
<path d="M215.1 294.7l.3-.2v.9h.3v.3h-.3l.2 1.9h-.4l-.1-.2v-1.7h-.1z" fill-rule="evenodd"/>
<path d="M215.2 297.6h.5v.4h-.4z" fill-rule="evenodd"/>
<path d="M216 295.7h.6a1.34 1.34 0 0 0 0 2h-.6l-.1-.2z" fill-rule="evenodd"/>
<path d="M216.2 295.5a.73 .73 0 0 1 .8 0 .73 .73 0 0 1 .3 .9l-.1 1a.63 .63 0 0 1-.4 .7 .63 .63 0 0 1-.8-.4h.6a1.43 1.43 0 0 0 0-2h-.6z" fill-rule="evenodd"/>
<path d="M218.6 295.6a.45 .45 0 0 1 .4-.3 .45 .45 0 0 1 .4 .4h-.4a1.49 1.49 0 0 0 0 2h-.5l-.1-.3-.1-.8z" fill-rule="evenodd"/>
<path d="M218.5 297.7h.9a.45 .45 0 0 1-.4 .4 .45 .45 0 0 1-.5-.4z" fill-rule="evenodd"/>
<path d="M219.4 294.4h.3v3.6h-.3v-.3h-.3a1.71 1.71 0 0 0 0-2h.3z" fill-rule="evenodd"/>
<path d="M220.2 295.7h.5l-.3 .1-.1 .7h1.1v.3h-1.1l.1 .7 .3 .2h-.5l-.1-.2-.1-1.2z" fill-rule="evenodd"/>
<path d="M220.3 295.5a.68 .68 0 0 1 .9 0 .68 .68 0 0 1 .2 .7v.3h-1.1h.8l-.1-.6-.8-.2z" fill-rule="evenodd"/>
<path d="M220.2 297.7h.7l.2-.5h.3a.67 .67 0 0 1-.4 .8 .67 .67 0 0 1-.8-.3z" fill-rule="evenodd"/>
<path d="M220.6 300.1l.4-.3a1.15 1.15 0 0 1 1.2 .4h-.8a.61 .61 0 0 0-.7 .7 .61 .61 0 0 0 .8 .5h.2a1.1 1.1 0 0 1 .6 1.7 1.1 1.1 0 0 1-1.8 0h.9a.64 .64 0 0 0 .8-.7 .64 .64 0 0 0-.8-.6h-.1a1.03 1.03 0 0 1-.9-.6 1.03 1.03 0 0 1 .2-1.1z" fill-rule="evenodd"/>
<path d="M221.8 294.7h.5l-.2 .2v.5h.3v.3h-.3v2.3h-.3v-2.3h-.2z" fill-rule="evenodd"/>
<path d="M222 294.4l.5-.1-.1 .5-.6-.1z" fill-rule="evenodd"/>
<path d="M222.6 295.4h.2v2.6h-.2z" fill-rule="evenodd"/>
<path d="M222.6 294.4h.2v.5h-.2z" fill-rule="evenodd"/>
<path d="M223.2 295.4h.3v.3l.2 .1-.2 .6v1.6h-.3z" fill-rule="evenodd"/>
<path d="M223.5 295.7h.4z" fill-rule="evenodd"/>
<path d="M223.6 295.5a.59 .59 0 0 1 .7 0 .59 .59 0 0 1 .2 .7v1.8h-.3v-2l-.2-.3h-.5z" fill-rule="evenodd"/>
<path d="M224.9 295.4h.3v2.6h-.3z" fill-rule="evenodd"/>
<path d="M224.9 294.4h.3v.5h-.3z" fill-rule="evenodd"/>
<path d="M225.6 294.7l.2-.2v.9h.3v.3h-.3v1.8l.2 .1h-.4v-1.9h-.2z" fill-rule="evenodd"/>
<path d="M225.6 297.6h.5v.4h-.3z" fill-rule="evenodd"/>
<path d="M226.4 295.4h.3v2.6h-.3z" fill-rule="evenodd"/>
<path d="M226.4 294.4h.3v.5h-.3z" fill-rule="evenodd"/>
<path d="M226.9 295.4h.3l.4 1.9-.1 .7z" fill-rule="evenodd"/>
<path d="M228 295.4h.3l-.6 2.6h-.2z" fill-rule="evenodd"/>
<path d="M228.6 295.7h.6a1.34 1.34 0 0 0 0 2l-.6-.1-.2-1.2z" fill-rule="evenodd"/>
<path d="M228.8 295.5a.71 .71 0 0 1 .8 0 .71 .71 0 0 1 .3 .7l-.1 1.1a.64 .64 0 0 1-.4 .7 .64 .64 0 0 1-.8-.3h.6a1.34 1.34 0 0 0 0-2h-.6z" fill-rule="evenodd"/>
<path d="M230.9 299.8h.4v.6h-.4z" fill-rule="evenodd"/>
<path d="M231.3 295.4l.3-.1 .4 .4h-.4a1.43 1.43 0 0 0 0 2h-.5l-.1-.4-.1-1z" fill-rule="evenodd"/>
<path d="M231.1 297.7h.9a.45 .45 0 0 1-.4 .4 .45 .45 0 0 1-.5-.4z" fill-rule="evenodd"/>
<path d="M232 294.4h.3v3.6h-.3v-.3h-.3l.3-.9a.97 .97 0 0 0-.4-1.1h.4z" fill-rule="evenodd"/>
<path d="M232.7 295.4h.2v2.6h-.2z" fill-rule="evenodd"/>
<path d="M232.7 294.4h.2v.5h-.2z" fill-rule="evenodd"/>
<path d="M233.3 295.7h.5a.42 .42 0 0 0-.2 .5 .42 .42 0 0 0 .5 .3 .74 .74 0 0 1 .4 1.2 .74 .74 0 0 1-1.2 0h.6a.48 .48 0 0 0 .3-.5 .48 .48 0 0 0-.5-.4 .9 .9 0 0 1-.4-1.1z" fill-rule="evenodd"/>
<path d="M233.2 297.2h.3l.1 .4 .3 .1h-.6z" fill-rule="evenodd"/>
<path d="M233.6 295.4a.6 .6 0 0 1 .6 0 .6 .6 0 0 1 .2 .7h-.2l-.1-.4h-.8z" fill-rule="evenodd"/>
<path d="M234.9 295.7h.6l-.4 .3-.1 .5h1.2v.3h-1.2l.1 .6 .4 .3h-.6l-.1-.4-.1-.9z" fill-rule="evenodd"/>
<path d="M235.1 295.5a.68 .68 0 0 1 .8 0 .68 .68 0 0 1 .2 .7l.1 .3h-1.2h.9l-.1-.6-.8-.2z" fill-rule="evenodd"/>
<path d="M235 297.7h.6l.3-.5h.3a.67 .67 0 0 1-.4 .8 .67 .67 0 0 1-.8-.3z" fill-rule="evenodd"/>
<path d="M236.5 295.4h.2v.3l.3 .1-.3 .7v1.5h-.2z" fill-rule="evenodd"/>
<path d="M236.7 295.7h.5z" fill-rule="evenodd"/>
<path d="M236.8 294.5l.2-.1 .6 .3-.7 .1-.2 .2z" fill-rule="evenodd"/>
<path d="M236.9 295.5a.54 .54 0 0 1 .7 0 .54 .54 0 0 1 .1 .6v1.9h-.2v-1.8l-.1-.4-.6-.1z" fill-rule="evenodd"/>
<path d="M237 294.8l.6-.1-.2 .3z" fill-rule="evenodd"/>
<path d="M237.4 294.4h.3l-.1 .2h-.2z" fill-rule="evenodd"/>
<path d="M238.2 295.7h.6a1.43 1.43 0 0 0 0 2l-.6-.1-.2-1.2z" fill-rule="evenodd"/>
<path d="M238.4 295.5a.71 .71 0 0 1 .8 0 .71 .71 0 0 1 .3 .7l-.1 1.1a.64 .64 0 0 1-.4 .7 .64 .64 0 0 1-.7-.3h.5a1.34 1.34 0 0 0 0-2h-.5z" fill-rule="evenodd"/>
<path d="M239.8 300.2l.4-.3v1h.3v.3h-.3v1.7l.2 .2-.6-.1v-1.8h-.2v-.3h.2z" fill-rule="evenodd"/>
<path d="M240.6 298.2l.6 .5h-.5z" fill-rule="evenodd"/>
<path d="M240.7 295.7h.5a1.33 1.33 0 0 0 0 1.9h.7l-.3 .1a.58 .58 0 0 1-.7 .2 .58 .58 0 0 1-.3-.7l-.1-.9z" fill-rule="evenodd"/>
<path d="M240.8 295.5a.45 .45 0 0 1 .5-.2 .45 .45 0 0 1 .3 .4h-.9z" fill-rule="evenodd"/>
<path d="M241.6 297.7l.3-.1v.4a.72 .72 0 0 1-.3 .9 .72 .72 0 0 1-.9-.2h.5a.73 .73 0 0 0 .4-1z" fill-rule="evenodd"/>
<path d="M241.6 295.4h.3v2.2h-.7a1.42 1.42 0 0 0 .1-1.9h.3z" fill-rule="evenodd"/>
<path d="M242.3 295.4h.3v2.6h-.3z" fill-rule="evenodd"/>
<path d="M242.3 294.4h.3v.5h-.3z" fill-rule="evenodd"/>
<path d="M243 294.7l.2-.2v.9h.3v.3h-.3v1.7l.2 .2h-.4v-1.9h-.2z" fill-rule="evenodd"/>
<path d="M243 297.6h.5v.4h-.3z" fill-rule="evenodd"/>
<path d="M243.8 294.4h.3v1.3h.3l-.3 .5v1.8h-.3z" fill-rule="evenodd"/>
<path d="M244.1 295.5a.56 .56 0 0 1 .8 0 .56 .56 0 0 1 .1 .7v1.8h-.2l-.1-2-.1-.3h-.5z" fill-rule="evenodd"/>
<path d="M244.4 299.8h.3v.6h-.3z" fill-rule="evenodd"/>
<path d="M245.4 295.4h.3v2.1l.7 .2a.56 .56 0 0 1-.8 .3 .56 .56 0 0 1-.2-.8z" fill-rule="evenodd"/>
<path d="M246 297.7l.5-.1z" fill-rule="evenodd"/>
<path d="M246.4 295.4h.3v2.6h-.2v-.4h-.2l.1-.5z" fill-rule="evenodd"/>
<path d="M247.1 294.4h.3v1.3h.4a1.55 1.55 0 0 0-.2 1.9l-.2 .1v.3h-.3z" fill-rule="evenodd"/>
<path d="M247.4 297.7h.3z" fill-rule="evenodd"/>
<path d="M247.5 295.5a.67 .67 0 0 1 .7 .1 .67 .67 0 0 1 .2 .7v1a.57 .57 0 0 1-.3 .7 .57 .57 0 0 1-.7-.2l.3-.1a1.49 1.49 0 0 0 .1-2h-.4z" fill-rule="evenodd"/>
<path d="M208.3 302.2l.4 .1-.3 .8h-.9a.96 .96 0 0 0 .8-.9z" fill-rule="evenodd"/>
<path d="M207.5 300.2h.8l.3 .6-.4 .1-.2-.5z" fill-rule="evenodd"/>
<path d="M209.1 300.9h.3l.1 2 .2 .2 .7 .1a.75 .75 0 0 1-1 .2 .75 .75 0 0 1-.3-.9z" fill-rule="evenodd"/>
<path d="M209.8 303.1h.6z" fill-rule="evenodd"/>
<path d="M210.4 300.9h.3v2.6h-.3v-.4h-.3l.3-.5z" fill-rule="evenodd"/>
<path d="M211.5 301.2h.6l-.3 .1-.2 .6h1.5v.4h-1.6l.2 .6 .5 .3h-.7l-.3-.4v-1z" fill-rule="evenodd"/>
<path d="M211.5 301.1a.92 .92 0 0 1 1.1-.2 .92 .92 0 0 1 .5 1h-1.5h1.1l-.2-.6z" fill-rule="evenodd"/>
<path d="M211.5 303.2l.8-.1 .4-.5 .4 .1a.91 .91 0 0 1-.7 .8 .91 .91 0 0 1-.9-.3z" fill-rule="evenodd"/>
<path d="M213.5 300.9h.3v.3h.4l-.3 .6v1.7h-.4z" fill-rule="evenodd"/>
<path d="M214 300.9l.2-.1 .4 .1-.1 .4-.7-.1z" fill-rule="evenodd"/>
<path d="M214.8 300.9h.3v.3h.4a1.29 1.29 0 0 0 .2 2h.6h-1.1v1.3h-.4z" fill-rule="evenodd"/>
<path d="M215.2 301.1h.5z" fill-rule="evenodd"/>
<path d="M215.3 300.9a.92 .92 0 0 1 1 .1 .92 .92 0 0 1 .3 1l-.2 1.1-.7 .1a1.28 1.28 0 0 0 0-2.1h-.5z" fill-rule="evenodd"/>
<path d="M215.2 303.2h1.1a.65 .65 0 0 1-1.1 0z" fill-rule="evenodd"/>
<path d="M217.1 301.2h.8a1.13 1.13 0 0 0-.6 1 1.13 1.13 0 0 0 .6 1h-.7l-.2-.3-.1-1.1z" fill-rule="evenodd"/>
<path d="M217.2 301.1a.98 .98 0 0 1 1.2-.1 .98 .98 0 0 1 .4 1.1 1 1 0 0 1-.4 1.2 1 1 0 0 1-1.2-.1h.7a1.17 1.17 0 0 0 0-2z" fill-rule="evenodd"/>
<path d="M220.3 302.3h.3a.86 .86 0 0 0 .8 .8h-.9z" fill-rule="evenodd"/>
<path d="M221.4 300.2h.8l.2 .7h-.3l-.1-.5z" fill-rule="evenodd"/>
<path d="M223 300.9h.4l.1 2.2 .8 .1a.75 .75 0 0 1-1 .2 .75 .75 0 0 1-.3-.9z" fill-rule="evenodd"/>
<path d="M223.8 303.1h.5z" fill-rule="evenodd"/>
<path d="M224.3 300.9h.4v2.6h-.4v-.4h-.2l.2-.7z" fill-rule="evenodd"/>
<path d="M225.2 300.9h.3v.3h.4a1.29 1.29 0 0 0 .2 2h.6h-1.1v1.3h-.4z" fill-rule="evenodd"/>
<path d="M225.6 301.1h.5z" fill-rule="evenodd"/>
<path d="M225.7 300.9a.94 .94 0 0 1 1.1 .2 .94 .94 0 0 1 .2 1l-.3 1-.6 .1a1.23 1.23 0 0 0 0-2.1h-.5z" fill-rule="evenodd"/>
<path d="M225.6 303.2h1.1a.65 .65 0 0 1-1.1 0z" fill-rule="evenodd"/>
<path d="M227.5 301.2h.8l-.4 .1-.2 .6h1.5v.4h-1.5l.1 .6 .5 .3h-.8l-.1-.2-.1-1z" fill-rule="evenodd"/>
<path d="M227.6 301.1a.92 .92 0 0 1 1.1-.2 .92 .92 0 0 1 .5 1h-1.5h1.1v-.2l-.4-.5z" fill-rule="evenodd"/>
<path d="M227.5 303.2l.9-.1 .4-.5 .4 .1a.94 .94 0 0 1-.7 .8 .94 .94 0 0 1-1-.3z" fill-rule="evenodd"/>
<path d="M229.6 300.9h.3v.3h.4l-.2 .2-.1 .5v1.6h-.4z" fill-rule="evenodd"/>
<path d="M230.2 300.9h.5l-.1 .4-.7-.1z" fill-rule="evenodd"/>
<path d="M230.9 300.9h.4v2.6h-.4z" fill-rule="evenodd"/>
<path d="M231.9 301.2h.8a1.13 1.13 0 0 0-.7 1 1.13 1.13 0 0 0 .7 1h-.8l-.1-.2-.1-1.2z" fill-rule="evenodd"/>
<path d="M232 301.1a1.01 1.01 0 0 1 1.2-.1 1.01 1.01 0 0 1 .4 1.1v.2a1 1 0 0 1-.5 1.1 1 1 0 0 1-1.2-.2h.8a1.17 1.17 0 0 0 0-2z" fill-rule="evenodd"/>
<path d="M234 300.9h.4v.3h.4l-.4 .5v1.8h-.4z" fill-rule="evenodd"/>
<path d="M234.5 300.9l.2-.1 .5 .1-.2 .4-.6-.1z" fill-rule="evenodd"/>
<path d="M236.6 299.8h.3v3.7h-.3z" fill-rule="evenodd"/>
<path d="M237.6 300.9h.3v.3h.3l-.3 .6v1.7h-.3z" fill-rule="evenodd"/>
<path d="M237.9 301.1l.6 .1z" fill-rule="evenodd"/>
<path d="M238.1 300.9a.77 .77 0 0 1 .9 .1 .77 .77 0 0 1 .2 .9v1.6h-.3l-.1-2-.2-.3-.7-.1z" fill-rule="evenodd"/>
<path d="M239.9 303.1h.6l.1 .4h-.5z" fill-rule="evenodd"/>
<path d="M241 301.2h.7l-.4 .1-.2 .6h1.6v.4h-1.6l.2 .7 .4 .2h-.7l-.1-.2-.2-1.2z" fill-rule="evenodd"/>
<path d="M241.2 300.9a.97 .97 0 0 1 1 .1 .97 .97 0 0 1 .5 .9h-1.6h1.2l-.2-.6-.2-.1h-.9z" fill-rule="evenodd"/>
<path d="M241 303.2l.9-.1 .4-.5 .4 .1a.94 .94 0 0 1-.7 .8 .94 .94 0 0 1-1-.3z" fill-rule="evenodd"/>
<path d="M243.1 300.9h.3v.3h.4l-.3 .4-.1 1.9h-.3z" fill-rule="evenodd"/>
<path d="M243.6 300.9h.5v.4l-.7-.1z" fill-rule="evenodd"/>
<path d="M244.4 300.9h.3v2.6h-.3z" fill-rule="evenodd"/>
<path d="M245.4 301.2h.7a1.13 1.13 0 0 0-.6 1 1.13 1.13 0 0 0 .6 1h-.7l-.2-.3v-1.1z" fill-rule="evenodd"/>
<path d="M245.4 301.1a1.02 1.02 0 0 1 1.3-.1 1.02 1.02 0 0 1 .4 1.3 .97 .97 0 0 1-.5 1.1 .97 .97 0 0 1-1.2-.2h.7a1.17 1.17 0 0 0 0-2z" fill-rule="evenodd"/>
<path d="M247.5 300.9h.3v.3h.4l-.3 .5-.1 1.8h-.3z" fill-rule="evenodd"/>
<path d="M248 300.9h.5v.4l-.7-.1z" fill-rule="evenodd"/>
</g>
<g fill="#000">
<path d="M218.5 150.2l2.6 .4-2.6 .4zM230.1 150.6l2.5-.4v.8zM161.8 219.6l2.1-1.5-1.5 2.1zM168.3 213.1l.6 .6-2.1 1.5zM257.9 215.3l2.6 .4-2.6 .5zM263.1 215.7l2.5-.4v.9zM11.8 221.4l.4 2.5h-.8zM54.1 221.4l.4 2.5h-.9zM140.6 233.9l-.6 2.6-.8-.4zM151.8 228.9l.4 2.6h-.9zM192.2 231.3l.4 2.5h-.9zM226.4 233.7l.5 2.6h-.9z"/>
<path d="M272.1 223.5l.4 2.6h-.8zM11.4 240.7h.8l-.4 2.5zM53.6 256.7h.9l-.4 2.5zM151.3 255.5h.9l-.4 2.5zM172.3 259.3l2.5-.7-2.1 1.5zM191.7 249.9h.9l-.4 2.5zM226 247.8h.9l-.5 2.5zM248.1 253.8l2.6 .4-2.6 .4zM257.3 254.3l2.5-.5v.9zM271.7 242.8h.8l-.4 2.6zM38.2 272.1l2.6-.4v.8zM62 264.5l2.6-.4v.9z"/>
<path d="M68.7 264.1l2.5 .4-2.5 .5zM90.3 271.7l2.5 .4-2.5 .4zM182.2 273.2l2.5-.7-2.1 1.4zM188.6 270.8l2.1-1.5 .3 .8z"/>
</g>
<g font-size="5.1">
<text x="147.8" y="180.7">A (2:1)</text>
<text x="119.9" y="226.2">A</text>
</g>
<g font-size="3.6">
<text x="207.6" y="149.6">R.85</text>
<text x="244.9" y="149.4">R.85</text>
<text x="269.1" y="214.7">3.6</text>
<text x="154" y="226.5" transform="rotate(-45 154 226.5)">2.83</text>
<text x="10.8" y="237.7" transform="rotate(-90 10.8 237.7)">30</text>
<text x="271" y="236.4" transform="rotate(-90 271 236.4)">30</text>
<text x="53" y="242.3" transform="rotate(-90 53 242.3)">52</text>
<text x="150.7" y="245.4" transform="rotate(-90 150.7 245.4)">20</text>
<text x="191.1" y="246.4" transform="rotate(-90 191.1 246.4)">14.55</text>
<text x="225.3" y="246.4" transform="rotate(-90 225.3 246.4)">22.83</text>
<text x="251.8" y="253.2">9.1</text>
<text x="74.4" y="263.5">12.64</text>
<text x="151.9" y="268.8" transform="rotate(-26 151.9 268.8)">R.83</text>
<text x="193.5" y="267.3" transform="rotate(-25 193.5 267.3)">2.86</text>
<text x="63.5" y="271.1">75</text>
<text x="19.7" y="284.2">La espesura de la rejilla para este proyecto fue de 0,2mm.</text>
<text x="206" y="282.1">Carlos Bustos 23-06-2026</text>
<text x="24.9" y="288.5">Considerar que al ser tan delgada, no se imprime bien.</text>
<text x="33.7" y="292.7">Sugerencia: Aumentar espesura a 0,5mm ó 1mm</text>
<text x="19.3" y="297.1">El objetivo de la rejilla es proteger la superficie del Buzzer,</text>
<text x="38.9" y="301.3">por lo que el ancho de las rejillas es arbitrario.</text>
<text x="286.1" y="309.1">1/1</text>
</g>
<g font-size="2.5">
<text x="24" y="107.6">1</text>
<text x="60.4" y="107.6">2</text>
<text x="96.8" y="107.5">3</text>
<text x="133.2" y="107.6">4</text>
<text x="169.6" y="107.5">5</text>
<text x="206" y="107.5">6</text>
<text x="242.4" y="107.5">7</text>
<text x="278.8" y="107.5">8</text>
<text x="7.5" y="123.1">A</text>
<text x="295" y="123.1">A</text>
<text x="7.5" y="157.9">B</text>
<text x="295" y="157.9">B</text>
<text x="7.5" y="192.8">C</text>
<text x="294.9" y="192.8">C</text>
<text x="7.5" y="227.6">D</text>
<text x="294.9" y="227.6">D</text>
<text x="7.5" y="262.4">E</text>
<text x="295" y="262.4">E</text>
<text x="7.6" y="297.2">F</text>
<text x="295.1" y="297.2">F</text>
<text x="24" y="312.8">1</text>
<text x="60.4" y="312.8">2</text>
<text x="96.8" y="312.8">3</text>
<text x="133.2" y="312.8">4</text>
<text x="169.6" y="312.8">5</text>
<text x="206" y="312.8">6</text>
<text x="242.4" y="312.8">7</text>
<text x="278.8" y="312.8">8</text>
</g>
<g font-size="1.8">
<text x="163.7" y="277.9">Dept.</text>
<text x="181.2" y="277.9">Technical reference</text>
<text x="206" y="277.9">Created by</text>
<text x="250.4" y="277.9">Approved by</text>
<text x="206" y="285.2">Document type</text>
<text x="250.4" y="285.2">Document status</text>
<text x="206" y="292.4">Title</text>
<text x="250.4" y="292.4">DWG No.</text>
<text x="250.4" y="304.8">Rev.</text>
<text x="257.6" y="304.8">Date of issue</text>
<text x="283.9" y="304.8">Sheet</text>
</g>
</svg>
